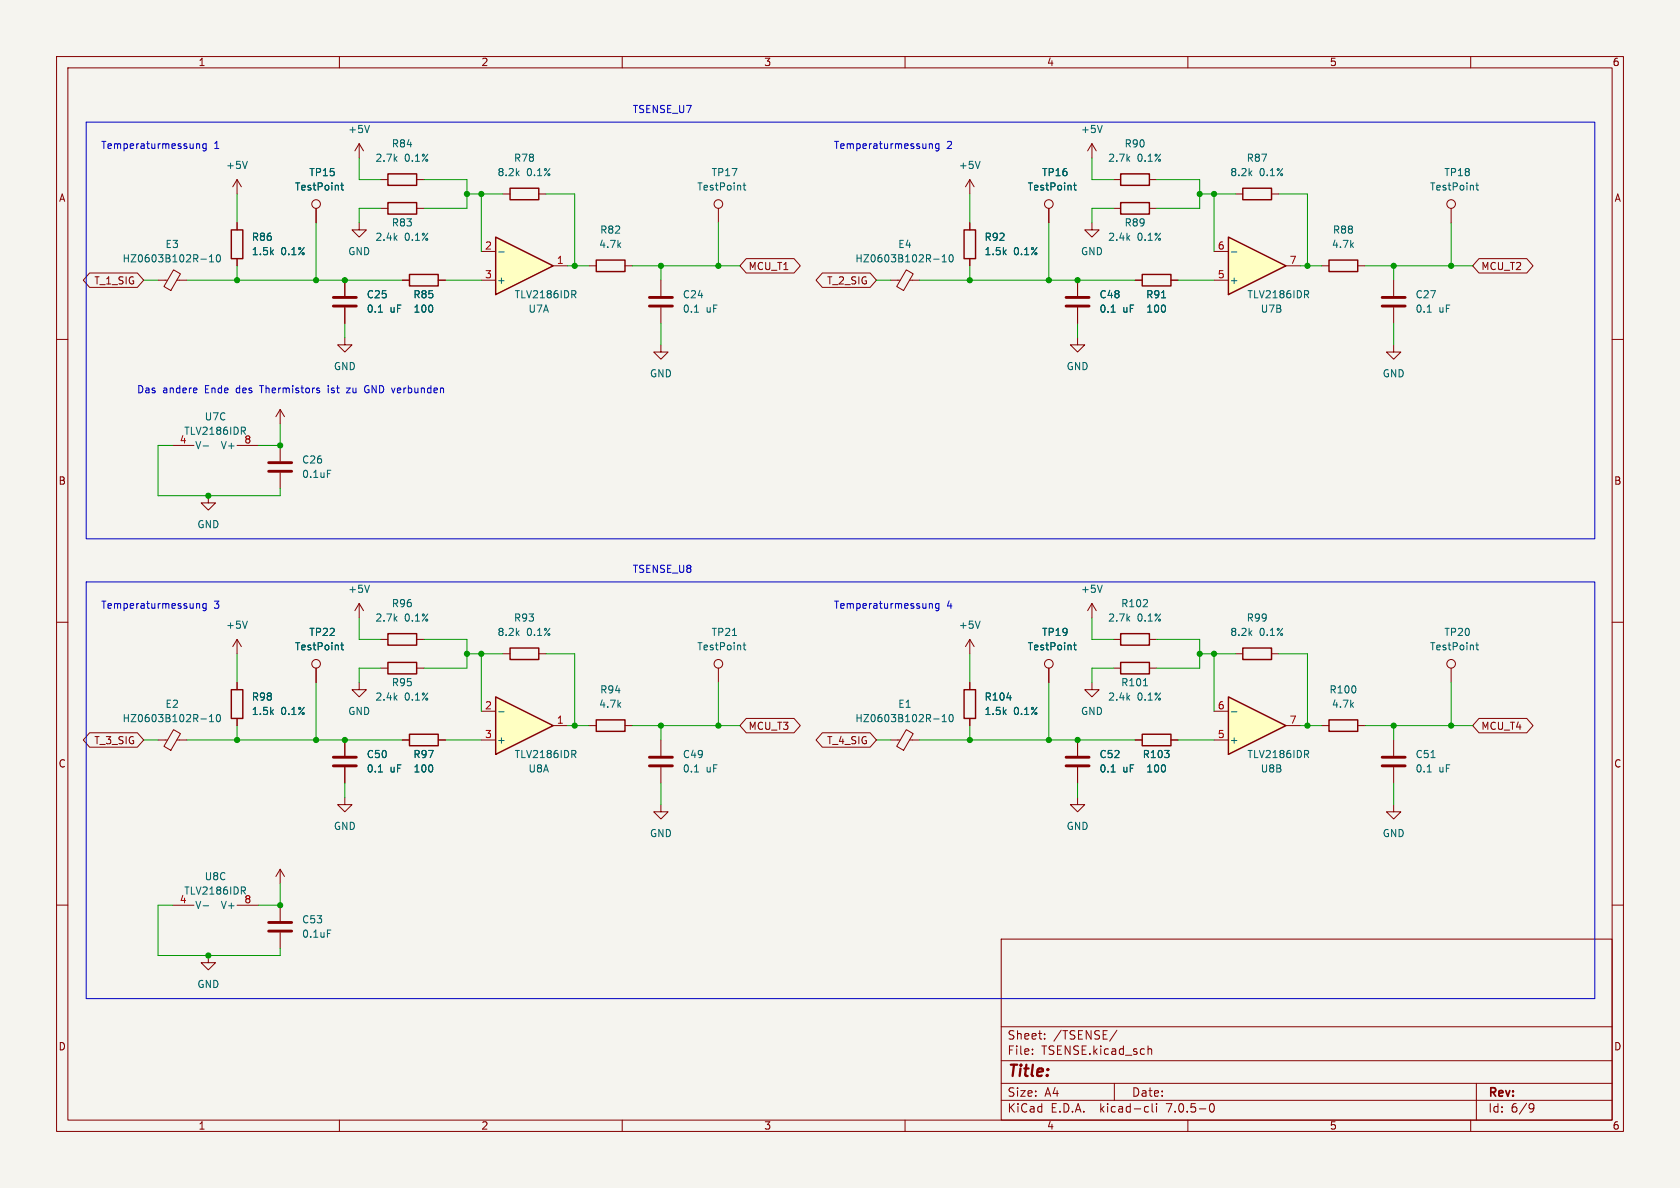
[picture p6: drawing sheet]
<svg xmlns="http://www.w3.org/2000/svg" width="297mm" height="210mm" viewBox="0 0 297 210" stroke-linecap="round" stroke-linejoin="round" font-family="sans-serif">
<path d="M0 0h297v210h-297z" fill="#f5f4ef" stroke="#f5f4ef" stroke-width=".18"/>
<g fill="none" stroke="#840000" stroke-width=".18">
<path d="M10 10h277v190h-277zM12 12h273v186h-273zM60 10v2M110 10v2M160 10v2M210 10v2M260 10v2M256.5 36.8v2.6M10 60h2M285 60h2M10 110h2M285 110h2"/>
<path d="M10 160h2M285 160h2M177 166h108v32h-108zM60 198v2M110 198v2M160 198v2M177 194.5h108M177 191.5h108M177 187.5h108M177 181.5h108M182.5 186.3v.1M182.5 185.5v.1"/>
<path d="M184.7 183.6v.1M184.7 182.8v.1M197 191.5v3M197.5 182.1l-1.3 2M202.5 196.5h.5M202.5 195.7h.5M203 184.9v1.5M203 185.5l.2-.1 .3 .1 .1 .9M203.7 195.1v1.3l.2 .2M204.5 195.1v.1M204.5 195.6v1M210 198v2"/>
<path d="M214 195.2l.2-.1a.81 .81 0 0 1 .6 .6 .81 .81 0 0 1-.3 .8l-.2 .1a.81 .81 0 0 1-.3-1.4zM260 198v2M261 191.5v6.5M270.5 195.2l.4-.1 .2 .1a.99 .99 0 0 1-.4 1.4h-.2M271.2 195.7l-.3 .3h-.4"/>
<circle cx="256.5" cy="36.1" r=".76"/>
</g>
<path d="M260.9 32.8h.5M261.1 32.3v1.1l.3 .2" fill="none" stroke="#006464" stroke-width=".18"/>
<path d="M217.2 41.9l10.1 5.1-10.1 5.1z" fill="#ffffc2"/>
<path d="M68.6 35.8h5.1v2h-5.1zM40.9 40.6h2v5.1h-2zM72.4 48.5h5.1v2h-5.1zM217.2 41.9l10.1 5.1-10.1 5.1zM234.9 46h5.1v2h-5.1z" fill="none" stroke="#840000" stroke-width=".25"/>
<g fill="none" stroke="#840000" stroke-width=".18">
<path d="M41.9 39.4v1.2M63.5 39.4v1.2h1.3l-1.3 1.3-1.3-1.3h1.3M67.3 36.8h1.3M73.7 36.8h1.2M41.9 45.7v1.3M61 59.7v1.3h1.2l-1.2 1.2-1.3-1.2h1.3M61 49.5v2.8M61 54.4v2.8M71.1 49.5h1.3M77.5 49.5h1.2M116.8 49.5v2.8M116.8 54.4v2.8"/>
<path d="M214.6 49.5h2.6M214.6 44.5h2.6M227.3 47h2.6M233.7 47h1.2M240 47h1.3M246.4 49.5v2.8M246.4 54.4v2.8M246.4 61v1.2h1.2l-1.2 1.3-1.3-1.3h1.3M256.5 118.1v2.6"/>
<circle cx="256.5" cy="117.3" r=".76"/>
</g>
<path d="M66.9 55.2h.7M122.8 55.2h.7M217.7 44.5h1M230.9 52l.5 .6M231.2 51.4l.2 .2-.2 .4M252.3 55.2h.7M260.9 114h.5M261.1 113.6v1.1l.3 .2" fill="none" stroke="#006464" stroke-width=".18"/>
<path d="M58.9 54.1h4.1M58.9 52.6h4.1M114.8 54.1h4.1M114.8 52.6h4.1M244.3 54.1h4.1M244.3 52.6h4.1" fill="none" stroke="#840000" stroke-width=".51"/>
<path d="M87.6 41.9l10.2 5.1-10.2 5.1z" fill="#ffffc2"/>
<path d="M90.2 33.3h5v2h-5zM198.1 35.8h5.1v2h-5.1zM87.6 41.9l10.2 5.1-10.2 5.1zM170.4 40.6h2.1v5.1h-2.1zM201.9 48.5h5.1v2h-5.1zM68.6 117.1h5.1v2h-5.1zM198.1 117.1h5.1v2h-5.1zM219.7 114.6h5.1v2h-5.1zM72.4 129.8h5.1v2h-5.1zM105.4 127.3h5.1v2h-5.1zM170.4 121.9h2.1v5.1h-2.1zM201.9 129.8h5.1v2h-5.1z" fill="none" stroke="#840000" stroke-width=".25"/>
<g fill="none" stroke="#840000" stroke-width=".18">
<path d="M88.9 34.3h1.3M95.2 34.3h1.3M171.4 39.4v1.2M185.4 36.8v2.6M193 39.4v1.2h1.3l-1.3 1.3-1.2-1.3h1.2M196.8 36.8h1.3M203.2 36.8h1.3M27.9 49.5h1.7M30.7 47.7l1.2 .7-1.7 3-1.2-.8zM31.3 49.5h1.7M85.1 44.5h2.5M85.1 49.5h2.5"/>
<path d="M97.8 47h2.5M157.5 49.5h1.6M160.2 47.7l1.2 .7-1.7 3-1.2-.8zM160.8 49.5h1.8M171.4 45.7v1.3M190.5 59.7v1.3h1.3l-1.3 1.2-1.3-1.2h1.3M190.5 49.5v2.8M190.5 54.4v2.8M200.7 49.5h1.2M207 49.5h1.3M30.5 78.7h3.8M41.9 78.7h3.8"/>
<path d="M49.5 72.4v2.5M49.5 78.7v2.8M49.5 72.4l-.7 1.3M49.5 72.4l.8 1.3M49.5 83.6v2.8M67.3 118.1h1.3M73.7 118.1h1.2M171.4 113l-.7 1.3M171.4 113v2.6M171.4 113l.8 1.3M185.4 118.1v2.6M193 106.7l-.7 1.3"/>
<path d="M193 106.7v2.5M193 106.7l.8 1.3M196.8 118.1h1.3M203.2 118.1h1.3M218.4 115.6h1.3M224.8 115.6h1.3M63.5 120.7v1.2h1.3l-1.3 1.3-1.3-1.3h1.3M71.1 130.8h1.3M77.5 130.8h1.2M104.1 128.3h1.3M110.5 128.3h1.3M116.8 130.8v2.8"/>
<path d="M116.8 135.6v2.8M157.5 130.8h1.6M160.2 129l1.2 .7-1.7 2.9-1.2-.7zM160.8 130.8h1.8M171.4 120.7v1.2M171.4 127v1.3M190.5 130.8v2.8M190.5 135.6v2.8M193 120.7v1.2h1.3l-1.3 1.3-1.2-1.3h1.2M200.7 130.8h1.2M207 130.8h1.3M246.4 130.8v2.8"/>
<path d="M246.4 135.6v2.8"/>
<circle cx="185.4" cy="36.1" r=".76"/>
<circle cx="185.4" cy="117.3" r=".76"/>
</g>
<g fill="none" stroke="#006464" stroke-width=".18">
<path d="M189.8 32.8h.5M190 32.3v1.1l.3 .2M35.5 45.8h1M37 46.3h.8M37 45.4l.4-.4v1.3M38.4 45.1l.1-.1a.68 .68 0 0 1 .5 .7 .68 .68 0 0 1-.5 .6 .84 .84 0 0 1-.1-1.2zM88.2 44.5h.9M101.4 52l.4 .6M101.7 51.4l.1 .2-.1 .4M165.1 45.8h.9M166.6 45.4l.3-.4v1.3M166.6 46.3h.7"/>
<path d="M168 45.1l.1-.1a.68 .68 0 0 1 .4 .7 .68 .68 0 0 1-.4 .6 .84 .84 0 0 1-.1-1.2zM196.4 55.2h.8M35.9 78.8h1M43 76.2l.4 .6M43.3 75.6l.1 .2-.1 .3M57.9 83.1h.6M173.3 109.8l-.5 1.3M189.8 114h.5M190 113.6v1.1l.3 .2M194.9 103.4l-.5 1.3M122.8 136.5h.7M165.1 127.1h.9"/>
<path d="M166.6 127.6h.7M166.6 126.7l.3-.4v1.3M168 126.4l.1-.1a.68 .68 0 0 1 .4 .6 .68 .68 0 0 1-.4 .7 .84 .84 0 0 1-.1-1.2zM196.4 136.5h.8M202.1 121.2h.8M252.3 136.5h.7"/>
</g>
<path d="M188.5 54.1h4M188.5 52.6h4M47.5 83.3h4.1M47.5 81.8h4.1M114.8 135.4h4.1M114.8 133.9h4.1M188.5 135.4h4M188.5 133.9h4M244.3 135.4h4.1M244.3 133.9h4.1" fill="none" stroke="#840000" stroke-width=".51"/>
<path d="M87.6 123.2l10.2 5.1-10.2 5.1z" fill="#ffffc2"/>
<path d="M87.6 123.2l10.2 5.1-10.2 5.1z" fill="none" stroke="#840000" stroke-width=".25"/>
<path d="M85.1 125.7h2.5M85.1 130.8h2.5M97.8 128.3h2.5" fill="none" stroke="#840000" stroke-width=".18"/>
<path d="M88.2 125.8h.9M101.4 133.3l.4 .6M101.7 132.7l.1 .2-.1 .4" fill="none" stroke="#006464" stroke-width=".18"/>
<path d="M217.2 123.2l10.1 5.1-10.1 5.1z" fill="#ffffc2"/>
<path d="M68.6 30.7h5.1v2.1h-5.1zM198.1 30.7h5.1v2.1h-5.1zM219.7 33.3h5.1v2h-5.1zM105.4 46h5.1v2h-5.1zM68.6 112h5.1v2h-5.1zM90.2 114.6h5v2h-5zM198.1 112h5.1v2h-5.1zM40.9 121.9h2v5.1h-2zM217.2 123.2l10.1 5.1-10.1 5.1zM234.9 127.3h5.1v2h-5.1z" fill="none" stroke="#840000" stroke-width=".25"/>
<g fill="none" stroke="#840000" stroke-width=".18">
<path d="M41.9 31.8l-.8 1.2M41.9 31.8v2.5M41.9 39.4v1.2M41.9 31.8l.8 1.2M55.9 36.8v2.6M63.5 25.4v2.5M63.5 25.4l-.8 1.3M63.5 25.4l.8 1.3M67.3 31.8h1.3M73.7 31.8h1.2M127 36.8v2.6M171.4 31.8l-.7 1.2"/>
<path d="M171.4 31.8v2.5M171.4 39.4v1.2M171.4 31.8l.8 1.2M185.4 36.8v2.6M193 25.4l-.7 1.3M193 25.4v2.5M193 25.4l.8 1.3M196.8 31.8h1.3M203.2 31.8h1.3M218.4 34.3h1.3M224.8 34.3h1.3M15.8 48.3h8.5l1.1 1.2-1.1 1.3h-8.5l-1.1-1.3z"/>
<path d="M41.9 45.7v1.3M61 49.5v2.8M61 54.4v2.8M71.1 49.5h1.3M77.5 49.5h1.2M104.1 47h1.3M110.5 47h1.3M131.9 45.7h8.5l1.1 1.3-1.1 1.3h-8.5l-1.1-1.3zM145.4 48.3h8.4l1.1 1.2-1.1 1.3h-8.4l-1.1-1.3zM171.4 45.7v1.3M190.5 49.5v2.8M190.5 54.4v2.8"/>
<path d="M200.7 49.5h1.2M207 49.5h1.3M261.5 45.7h8.4l1.1 1.3-1.1 1.3h-8.4l-1.2-1.3zM116.8 61v1.2h1.3l-1.3 1.3-1.2-1.3h1.2M36.8 87.6v1.3h1.3l-1.3 1.3-1.2-1.3h1.2M41.9 113v2.6M41.9 113l-.8 1.3M41.9 113l.8 1.3M55.9 118.1v2.6M63.5 106.7l-.8 1.3M63.5 106.7v2.5M63.5 106.7l.8 1.3"/>
<path d="M67.3 113h1.3M73.7 113h1.2M88.9 115.6h1.3M95.2 115.6h1.3M127 118.1v2.6M185.4 118.1v2.6M196.8 113h1.3M203.2 113h1.3M15.8 129.5h8.5l1.1 1.3-1.1 1.3h-8.5l-1.1-1.3zM27.9 130.8h1.7M30.7 129l1.2 .7-1.7 2.9-1.2-.7zM31.3 130.8h1.7"/>
<path d="M41.9 120.7v1.2M41.9 127v1.3M61 130.8v2.8M61 135.6v2.8M71.1 130.8h1.3M77.5 130.8h1.2M131.9 127h8.5l1.1 1.3-1.1 1.2h-8.5l-1.1-1.2zM145.4 129.5h8.4l1.1 1.3-1.1 1.3h-8.4l-1.1-1.3zM171.4 120.7v1.2M171.4 127v1.3M190.5 130.8v2.8M190.5 135.6v2.8"/>
<path d="M200.7 130.8h1.2M207 130.8h1.3M214.6 130.8h2.6M214.6 125.7h2.6M227.3 128.3h2.6M233.7 128.3h1.2M240 128.3h1.3M261.5 127h8.4l1.1 1.3-1.1 1.2h-8.4l-1.2-1.2zM49.5 153.7l-.7 1.2M49.5 153.7v2.5M49.5 153.7l.8 1.2M61 141v1.2h1.2l-1.2 1.3-1.3-1.3h1.3"/>
<path d="M116.8 142.2v1.3h1.3l-1.3 1.3-1.2-1.3h1.2M190.5 141v1.2h1.3l-1.3 1.3-1.3-1.3h1.3M246.4 142.2v1.3h1.2l-1.2 1.3-1.3-1.3h1.3M30.5 160h3.8M36.8 168.9v1.3h1.3l-1.3 1.3-1.2-1.3h1.2M41.9 160h3.8M49.5 160v2.8M49.5 164.8v2.8"/>
<circle cx="55.9" cy="36.1" r=".76"/>
<circle cx="127" cy="36.1" r=".76"/>
<circle cx="55.9" cy="117.3" r=".76"/>
<circle cx="127" cy="117.3" r=".76"/>
</g>
<g fill="none" stroke="#006464" stroke-width=".18">
<path d="M43.7 28.5l-.4 1.3M60.2 32.8h.5M60.4 32.3v1.1l.3 .2M65.3 22.2l-.4 1.2M131.4 32.8h.4M131.5 32.3v1.1l.3 .2M173.3 28.5l-.5 1.3M189.8 32.8h.5M190 32.3v1.1l.3 .2M194.9 22.2l-.5 1.2M66.9 55.2h.7M196.4 55.2h.8"/>
<path d="M43.7 109.8l-.4 1.3M60.2 114h.5M60.4 113.6v1.1l.3 .2M65.3 103.4l-.4 1.3M131.4 114h.4M131.5 113.6v1.1l.3 .2M189.8 114h.5M190 113.6v1.1l.3 .2M35.5 127.1h1M37 127.6h.8M37 126.7l.4-.4v1.3M38.4 126.4l.1-.1a.68 .68 0 0 1 .5 .6 .68 .68 0 0 1-.5 .7 .84 .84 0 0 1-.1-1.2z"/>
<path d="M66.9 136.5h.7M196.4 136.5h.8M217.7 125.8h1M230.9 133.3l.5 .6M231.2 132.7l.2 .2-.2 .4M43 157.5l.4 .6M43.3 156.9l.1 .1-.1 .4M35.9 160.1h1M57.9 164.4h.6"/>
</g>
<path d="M58.9 135.4h4.1M58.9 133.9h4.1M47.5 164.6h4.1M47.5 163.1h4.1" fill="none" stroke="#840000" stroke-width=".51"/>
<g fill="none" stroke="#0000c2" stroke-width=".18">
<path d="M15.2 21.6h266.7v73.7h-266.7zM34.8 25.4v.9M34.8 25.5l.1-.1 .3 .1 .1 .8M36.4 25.5l-.3-.1-.3 .3 .2 .5h.4M36.4 25.4v1l-.2 .3-.3-.1M164.3 25.5l.2-.1 .3 .1v.8M164.3 25.4v.9M166 25.5l-.4-.1-.2 .3 .1 .5h.5M166 25.4v1l-.3 .3-.3-.1M34.6 68.6l.2 .3-.6 .1M34.8 69.4h-.2M56 69l.5 .1v.2l-.2 .1h-.3"/>
<path d="M56 68.7h.5M64.5 68.5v.6M15.2 102.9h266.7v73.6h-266.7zM34.8 106.7v.8M34.8 106.8l.1-.1 .3 .1 .1 .7M36.4 106.7v1l-.2 .3-.3-.1M36.4 106.8l-.3-.1-.3 .2 .2 .6h.4M164.3 106.8l.2-.1 .3 .1v.7M164.3 106.7v.8M166 106.8l-.4-.1-.2 .2 .1 .6h.5M166 106.7v1l-.3 .3-.3-.1"/>
</g>
<g fill="none" stroke="#009600" stroke-width=".18">
<path d="M41.9 34.3v5.1M55.9 39.4v10.1M63.5 27.9v3.9h3.8M67.3 36.8h-3.8v2.6M74.9 31.8h7.6v5h-7.6M82.5 34.3h6.4M85.1 34.3v10.2M96.5 34.3h5.1v12.7M127 39.4v7.6M171.4 34.3v5.1M185.4 39.4v10.1M193 27.9v3.9h3.8"/>
<path d="M196.8 36.8h-3.8v2.6M204.5 31.8h7.6v5h-7.6M212.1 34.3h6.3M214.6 34.3v10.2M226.1 34.3h5v12.7M256.5 39.4v7.6M25.4 49.5h2.5M33 49.5h38.1M41.9 47v2.5M61 57.2v2.5M78.7 49.5h6.4M100.3 47h3.8"/>
<path d="M111.8 47h19M116.8 47v2.5M116.8 57.2v3.8M154.9 49.5h2.6M162.6 49.5h38.1M171.4 47v2.5M190.5 57.2v2.5M208.3 49.5h6.3M229.9 47h3.8M241.3 47h19M246.4 47v2.5M246.4 57.2v3.8"/>
<path d="M30.5 78.7h-2.6v8.9h21.6v-1.2M49.5 74.9v3.8h-3.8M41.9 115.6v5.1M63.5 109.2v3.8h3.8M67.3 118.1h-3.8v2.6M74.9 113h7.6v5.1h-7.6M82.5 115.6h6.4M85.1 115.6v10.1M96.5 115.6h5.1v12.7M171.4 115.6v5.1M193 109.2v3.8h3.8M196.8 118.1h-3.8v2.6"/>
<path d="M204.5 113h7.6v5.1h-7.6M212.1 115.6h6.3M214.6 115.6v10.1M226.1 115.6h5v12.7M25.4 130.8h2.5M33 130.8h38.1M41.9 128.3v2.5M55.9 120.7v10.1M61 138.4v2.6M78.7 130.8h6.4M100.3 128.3h3.8M111.8 128.3h19"/>
<path d="M116.8 128.3v2.5M116.8 138.4v3.8M127 120.7v7.6M154.9 130.8h2.6M162.6 130.8h38.1M171.4 128.3v2.5M185.4 120.7v10.1M190.5 138.4v2.6M208.3 130.8h6.3M229.9 128.3h3.8M241.3 128.3h19M246.4 128.3v2.5"/>
<path d="M246.4 138.4v3.8M256.5 120.7v7.6M49.5 156.2v3.8h-3.8M30.5 160h-2.6v8.9h21.6v-1.3"/>
</g>
<g fill="#009600" stroke="#009600" stroke-width=".18">
<circle cx="41.9" cy="49.5" r=".46"/>
<circle cx="55.9" cy="49.5" r=".46"/>
<circle cx="49.5" cy="78.7" r=".46"/>
<circle cx="116.8" cy="128.3" r=".46"/>
<circle cx="101.6" cy="128.3" r=".46"/>
<circle cx="85.1" cy="115.6" r=".46"/>
<circle cx="127" cy="128.3" r=".46"/>
<circle cx="82.5" cy="115.6" r=".46"/>
<circle cx="61" cy="130.8" r=".46"/>
<circle cx="55.9" cy="130.8" r=".46"/>
<circle cx="36.8" cy="168.9" r=".46"/>
<circle cx="36.8" cy="87.6" r=".46"/>
<circle cx="49.5" cy="160" r=".46"/>
<circle cx="41.9" cy="130.8" r=".46"/>
<circle cx="127" cy="47" r=".46"/>
<circle cx="85.1" cy="34.3" r=".46"/>
<circle cx="82.5" cy="34.3" r=".46"/>
<circle cx="116.8" cy="47" r=".46"/>
<circle cx="101.6" cy="47" r=".46"/>
<circle cx="246.4" cy="128.3" r=".46"/>
<circle cx="256.5" cy="128.3" r=".46"/>
<circle cx="185.4" cy="130.8" r=".46"/>
<circle cx="190.5" cy="130.8" r=".46"/>
<circle cx="212.1" cy="115.6" r=".46"/>
<circle cx="214.6" cy="115.6" r=".46"/>
<circle cx="231.1" cy="128.3" r=".46"/>
<circle cx="171.4" cy="130.8" r=".46"/>
<circle cx="214.6" cy="34.3" r=".46"/>
<circle cx="171.4" cy="49.5" r=".46"/>
<circle cx="231.1" cy="47" r=".46"/>
<circle cx="212.1" cy="34.3" r=".46"/>
<circle cx="185.4" cy="49.5" r=".46"/>
<circle cx="190.5" cy="49.5" r=".46"/>
<circle cx="256.5" cy="47" r=".46"/>
<circle cx="246.4" cy="47" r=".46"/>
<circle cx="61" cy="49.5" r=".46"/>
</g>
<text font-size="2.8" fill="#840000" x="178" y="190.8">Title:</text>
<g font-size="2.1" fill="#840000">
<text x="178" y="183.9">Sheet:</text>
<text x="186.2" y="183.9">/TSENSE/</text>
<text x="178" y="186.6">File:</text>
<text x="184" y="186.6">TSENSE.kicad_sch</text>
<text x="178" y="196.8">KiCad</text>
<text x="178" y="194">Size:</text>
<text x="184.6" y="194">A4</text>
<text x="185.7" y="196.8">E.D.A.</text>
<text x="194.4" y="196.8">kicad-cli</text>
<text x="200" y="194">Date:</text>
<text x="206.2" y="196.8">7.0.5-0</text>
<text x="263" y="194.2">Rev:</text>
<text x="263" y="196.8">Id:</text>
<text x="267" y="196.8">6/9</text>
</g>
<g font-size="1.8" fill="#840000">
<text x="35" y="11.8">1</text>
<text x="85" y="11.8">2</text>
<text x="135" y="11.8">3</text>
<text x="185" y="11.8">4</text>
<text x="235" y="11.8">5</text>
<text x="285" y="11.8">6</text>
<text x="10.4" y="35.8">A</text>
<text x="285.4" y="35.8">A</text>
<text x="132.2" y="47.9">MCU_T1</text>
<text x="261.8" y="47.9">MCU_T2</text>
<text x="16.6" y="50.4">T_1_SIG</text>
<text x="146.2" y="50.4">T_2_SIG</text>
<text x="10.3" y="85.8">B</text>
<text x="285.3" y="85.8">B</text>
<text x="16.6" y="131.7">T_3_SIG</text>
<text x="132.2" y="129.2">MCU_T3</text>
<text x="146.2" y="131.7">T_4_SIG</text>
<text x="261.8" y="129.2">MCU_T4</text>
<text x="10.3" y="135.8">C</text>
<text x="285.3" y="135.8">C</text>
<text x="10.3" y="185.8">D</text>
<text x="285.3" y="185.8">D</text>
<text x="35" y="199.8">1</text>
<text x="85" y="199.8">2</text>
<text x="135" y="199.8">3</text>
<text x="185" y="199.8">4</text>
<text x="235" y="199.8">5</text>
<text x="285" y="199.8">6</text>
</g>
<g font-size="1.8" fill="#006464">
<text x="61.5" y="23.7">+5V</text>
<text x="191" y="23.7">+5V</text>
<text x="66.3" y="28.8">2.7k</text>
<text x="69.2" y="26.2">R84</text>
<text x="71.5" y="28.8">0.1%</text>
<text x="90.8" y="28.8">R78</text>
<text x="195.8" y="28.8">2.7k</text>
<text x="198.8" y="26.2">R90</text>
<text x="201" y="28.8">0.1%</text>
<text x="220.3" y="28.8">R87</text>
<text x="39.9" y="30">+5V</text>
<text x="52.1" y="33.8">TestPoint</text>
<text x="54.6" y="31.3">TP15</text>
<text x="87.9" y="31.3">8.2k</text>
<text x="93" y="31.3">0.1%</text>
<text x="123.2" y="33.8">TestPoint</text>
<text x="125.7" y="31.3">TP17</text>
<text x="169.5" y="30">+5V</text>
<text x="181.6" y="33.8">TestPoint</text>
<text x="184.2" y="31.3">TP16</text>
<text x="217.4" y="31.3">8.2k</text>
<text x="222.6" y="31.3">0.1%</text>
<text x="252.7" y="33.8">TestPoint</text>
<text x="255.3" y="31.3">TP18</text>
<text x="69.2" y="40.2">R83</text>
<text x="106" y="41.5">R82</text>
<text x="198.8" y="40.2">R89</text>
<text x="235.6" y="41.5">R88</text>
<text x="21.6" y="46.5">HZ0603B102R-10</text>
<text x="29.2" y="44">E3</text>
<text x="44.5" y="42.7">R86</text>
<text x="44.5" y="45.3">1.5k</text>
<text x="49.6" y="45.3">0.1%</text>
<text x="61.5" y="45.3">GND</text>
<text x="66.3" y="42.7">2.4k</text>
<text x="71.5" y="42.7">0.1%</text>
<text x="105.9" y="44">4.7k</text>
<text x="151.1" y="46.5">HZ0603B102R-10</text>
<text x="158.7" y="44">E4</text>
<text x="174" y="42.7">R92</text>
<text x="174" y="45.3">1.5k</text>
<text x="179.1" y="45.3">0.1%</text>
<text x="191" y="45.3">GND</text>
<text x="195.8" y="42.7">2.4k</text>
<text x="201" y="42.7">0.1%</text>
<text x="235.4" y="44">4.7k</text>
<text x="64.8" y="52.9">C25</text>
<text x="73" y="52.9">R85</text>
<text x="87.8" y="50.4">+</text>
<text x="90.9" y="52.9">TLV2186IDR</text>
<text x="120.7" y="52.9">C24</text>
<text x="194.3" y="52.9">C48</text>
<text x="202.6" y="52.9">R91</text>
<text x="217.3" y="50.4">+</text>
<text x="220.5" y="52.9">TLV2186IDR</text>
<text x="250.2" y="52.9">C27</text>
<text x="64.8" y="55.4">0.1</text>
<text x="68.9" y="55.4">uF</text>
<text x="73.1" y="55.4">100</text>
<text x="93.4" y="55.4">U7A</text>
<text x="120.7" y="55.4">0.1</text>
<text x="124.8" y="55.4">uF</text>
<text x="194.3" y="55.4">0.1</text>
<text x="198.4" y="55.4">uF</text>
<text x="202.6" y="55.4">100</text>
<text x="222.8" y="55.4">U7B</text>
<text x="250.2" y="55.4">0.1</text>
<text x="254.3" y="55.4">uF</text>
<text x="59" y="65.6">GND</text>
<text x="188.5" y="65.6">GND</text>
<text x="114.8" y="66.9">GND</text>
<text x="244.4" y="66.9">GND</text>
<text x="32.5" y="77">TLV2186IDR</text>
<text x="36.1" y="74.5">U7C</text>
<text x="34.4" y="79.6">V-</text>
<text x="39" y="79.6">V+</text>
<text x="53.3" y="82.1">C26</text>
<text x="53.3" y="84.6">0.1uF</text>
<text x="34.8" y="93.5">GND</text>
<text x="61.5" y="105">+5V</text>
<text x="69.2" y="107.5">R96</text>
<text x="191" y="105">+5V</text>
<text x="198.1" y="107.5">R102</text>
<text x="39.9" y="111.3">+5V</text>
<text x="54.6" y="112.6">TP22</text>
<text x="66.3" y="110">2.7k</text>
<text x="71.5" y="110">0.1%</text>
<text x="87.9" y="112.6">8.2k</text>
<text x="90.8" y="110">R93</text>
<text x="93" y="112.6">0.1%</text>
<text x="125.7" y="112.6">TP21</text>
<text x="169.5" y="111.3">+5V</text>
<text x="184.2" y="112.6">TP19</text>
<text x="195.8" y="110">2.7k</text>
<text x="201" y="110">0.1%</text>
<text x="217.4" y="112.6">8.2k</text>
<text x="220.3" y="110">R99</text>
<text x="222.6" y="112.6">0.1%</text>
<text x="255.3" y="112.6">TP20</text>
<text x="52.1" y="115.1">TestPoint</text>
<text x="123.2" y="115.1">TestPoint</text>
<text x="181.6" y="115.1">TestPoint</text>
<text x="252.7" y="115.1">TestPoint</text>
<text x="29.2" y="125.3">E2</text>
<text x="44.5" y="124">R98</text>
<text x="66.3" y="124">2.4k</text>
<text x="69.2" y="121.5">R95</text>
<text x="71.5" y="124">0.1%</text>
<text x="105.9" y="125.3">4.7k</text>
<text x="106" y="122.7">R94</text>
<text x="158.7" y="125.3">E1</text>
<text x="174" y="124">R104</text>
<text x="195.8" y="124">2.4k</text>
<text x="198.1" y="121.5">R101</text>
<text x="201" y="124">0.1%</text>
<text x="235" y="122.7">R100</text>
<text x="235.4" y="125.3">4.7k</text>
<text x="21.6" y="127.8">HZ0603B102R-10</text>
<text x="44.5" y="126.6">1.5k</text>
<text x="49.6" y="126.6">0.1%</text>
<text x="61.5" y="126.6">GND</text>
<text x="87.8" y="131.6">+</text>
<text x="151.1" y="127.8">HZ0603B102R-10</text>
<text x="174" y="126.6">1.5k</text>
<text x="179.1" y="126.6">0.1%</text>
<text x="191" y="126.6">GND</text>
<text x="217.3" y="131.6">+</text>
<text x="64.8" y="134.2">C50</text>
<text x="64.8" y="136.7">0.1</text>
<text x="68.9" y="136.7">uF</text>
<text x="73" y="134.2">R97</text>
<text x="73.1" y="136.7">100</text>
<text x="90.9" y="134.2">TLV2186IDR</text>
<text x="93.4" y="136.7">U8A</text>
<text x="120.7" y="134.2">C49</text>
<text x="120.7" y="136.7">0.1</text>
<text x="124.8" y="136.7">uF</text>
<text x="194.3" y="134.2">C52</text>
<text x="194.3" y="136.7">0.1</text>
<text x="198.4" y="136.7">uF</text>
<text x="202" y="134.2">R103</text>
<text x="202.6" y="136.7">100</text>
<text x="220.5" y="134.2">TLV2186IDR</text>
<text x="222.8" y="136.7">U8B</text>
<text x="250.2" y="134.2">C51</text>
<text x="250.2" y="136.7">0.1</text>
<text x="254.3" y="136.7">uF</text>
<text x="59" y="146.9">GND</text>
<text x="114.8" y="148.1">GND</text>
<text x="188.5" y="146.9">GND</text>
<text x="244.4" y="148.1">GND</text>
<text x="36.1" y="155.8">U8C</text>
<text x="32.5" y="158.3">TLV2186IDR</text>
<text x="34.4" y="160.8">V-</text>
<text x="39" y="160.8">V+</text>
<text x="53.3" y="163.4">C53</text>
<text x="53.3" y="165.9">0.1uF</text>
<text x="34.8" y="174.8">GND</text>
</g>
<g font-size="1.8" fill="#0000c2">
<text x="111.8" y="20.1">TSENSE_U7</text>
<text x="17.8" y="26.4">Temperaturmessung</text>
<text x="37.7" y="26.4">1</text>
<text x="147.3" y="26.4">Temperaturmessung</text>
<text x="167.3" y="26.4">2</text>
<text x="24.1" y="69.6">Das</text>
<text x="28.7" y="69.6">andere</text>
<text x="36.2" y="69.6">Ende</text>
<text x="41.8" y="69.6">des</text>
<text x="46.2" y="69.6">Thermistors</text>
<text x="58.3" y="69.6">ist</text>
<text x="61.7" y="69.6">zu</text>
<text x="65" y="69.6">GND verbunden</text>
<text x="111.8" y="101.4">TSENSE_U8</text>
<text x="17.8" y="107.7">Temperaturmessung</text>
<text x="37.7" y="107.7">3</text>
<text x="147.3" y="107.7">Temperaturmessung</text>
<text x="167.3" y="107.7">4</text>
</g>
<g font-size="1.8" fill="#a90000">
<text x="85.7" y="44.2">2</text>
<text x="98.4" y="46.7">1</text>
<text x="215.2" y="44.2">6</text>
<text x="227.9" y="46.7">7</text>
<text x="85.7" y="49.3">3</text>
<text x="215.2" y="49.3">5</text>
<text x="31.7" y="78.5">4</text>
<text x="43.1" y="78.5">8</text>
<text x="85.7" y="125.5">2</text>
<text x="215.2" y="125.5">6</text>
<text x="85.7" y="130.6">3</text>
<text x="98.4" y="128">1</text>
<text x="215.2" y="130.6">5</text>
<text x="227.9" y="128">7</text>
<text x="31.7" y="159.8">4</text>
<text x="43.1" y="159.8">8</text>
</g>
</svg>
